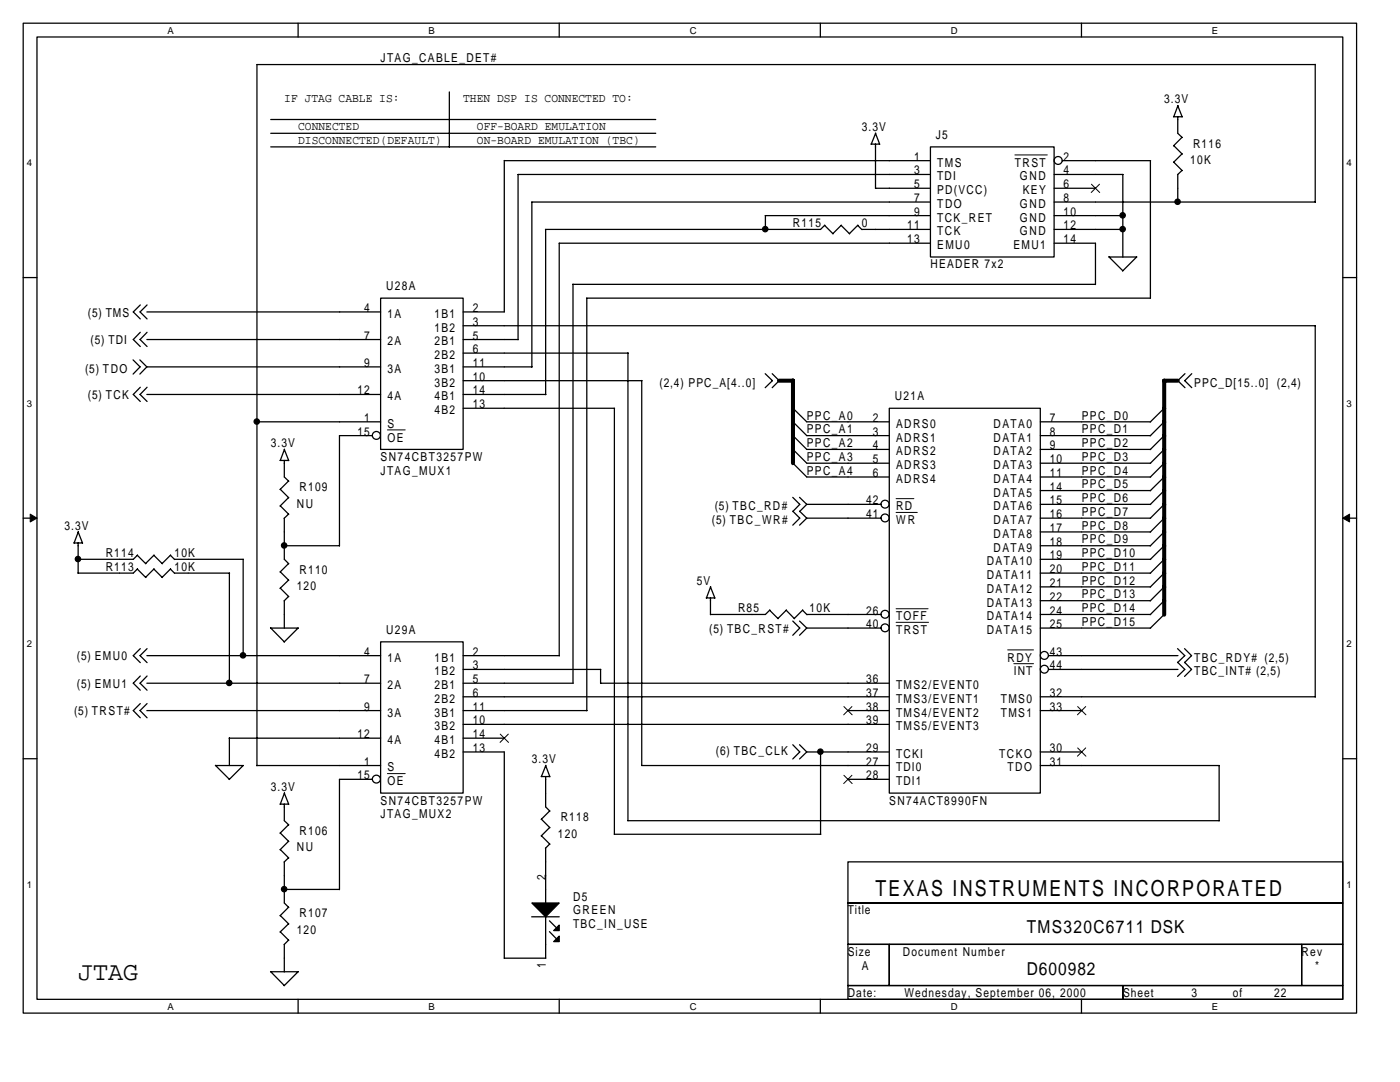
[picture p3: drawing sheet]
<svg xmlns="http://www.w3.org/2000/svg" width="279mm" height="216mm" viewBox="0 0 279 216" stroke-linecap="round" stroke-linejoin="round" font-family="sans-serif">
<path d="M4.6 4.6h266.1v197.6h-266.1zM7.4 7.4h260.6v192h-260.6z" fill="none" stroke="#000" stroke-width=".25"/>
<g fill="#fff">
<path d="M33.4 4.9h1.3v2.2h-1.3z"/>
<path d="M33.4 199.7h1.3v2.2h-1.3z"/>
</g>
<path d="M59.5 4.6v2.8M59.5 199.4v2.8" fill="none" stroke="#000" stroke-width=".25"/>
<g fill="#fff">
<path d="M85.5 4.9h1.3v2.2h-1.3z"/>
<path d="M85.5 199.7h1.3v2.2h-1.3z"/>
</g>
<path d="M111.6 4.6v2.8M111.6 199.4v2.8" fill="none" stroke="#000" stroke-width=".25"/>
<g fill="#fff">
<path d="M137.6 4.9h1.4v2.2h-1.4z"/>
<path d="M137.6 199.7h1.4v2.2h-1.4z"/>
</g>
<path d="M163.7 4.6v2.8M163.7 199.4v2.8" fill="none" stroke="#000" stroke-width=".25"/>
<g fill="#fff">
<path d="M189.8 4.9h1.3v2.2h-1.3z"/>
<path d="M189.8 199.7h1.3v2.2h-1.3z"/>
</g>
<path d="M215.8 4.6v2.8M215.8 199.4v2.8" fill="none" stroke="#000" stroke-width=".25"/>
<g fill="#fff">
<path d="M241.9 4.9h1.3v2.2h-1.3z"/>
<path d="M241.9 199.7h1.3v2.2h-1.3z"/>
<path d="M5.3 31.4h1.1v2.2h-1.1z"/>
<path d="M268.7 31.4h1.1v2.2h-1.1z"/>
<path d="M5.3 79.4h1.1v2.2h-1.1z"/>
<path d="M268.7 79.4h1.1v2.2h-1.1z"/>
</g>
<path d="M4.6 55.4h2.8M268 55.4h2.7" fill="none" stroke="#000" stroke-width=".25"/>
<g fill="#fff">
<path d="M5.3 127.4h1.1v2.2h-1.1z"/>
<path d="M268.7 127.4h1.1v2.2h-1.1z"/>
</g>
<path d="M4.6 103.4h2.8M268 103.4h2.7" fill="none" stroke="#000" stroke-width=".25"/>
<g fill="#000" stroke="#000" stroke-width=".2">
<path d="M6 102.6l1.4 .8-1.4 .8z" fill-rule="evenodd"/>
<path d="M268 103.4l1.3-.8v1.6z" fill-rule="evenodd"/>
</g>
<g fill="#fff">
<path d="M5.3 175.4h1.1v2.2h-1.1z"/>
<path d="M268.7 175.4h1.1v2.2h-1.1z"/>
</g>
<g fill="none" stroke="#000" stroke-width=".25">
<path d="M51.2 12.9h211.3M51.3 12.9v139.9M89.7 18.3v11.1M262.5 12.8v27.5M54 23.8h76.9M54 26.6h76.9M54 29.3h76.9M100.6 32v30.2h-8.2M100.6 32.1h85.1M173.8 28.8h1.7M174.7 28.8v8.8M174.7 26.6l.9 2.2"/>
<path d="M174.7 37.6h11M174.8 26.6l-.9 2.2M185.7 29.3h24.7v22h-24.7zM185.7 34.8h-82.3v33M210.4 34.8h13.7M210.4 37.6h8.2M212 32.1h17.6v27.4M224.1 34.8v16.5M234.2 23.3h1.7M234.2 29.1l1.7 1.6M234.2 32.4l1.7 1.7M235 23.3v3.3l.9 .8"/>
<path d="M235 34.8v5.6M235 21.1l.9 2.2M235.1 21.1l-.9 2.2M235.9 27.4l-1.7 1.7M235.9 30.7l-1.7 1.7M235.9 34l-.9 .9M76 59.5h16.4v30.2h-16.4zM108.9 45.8v33l-16.5-.1M114.3 56.7h104.3M114.4 56.7v79.6M117.1 59.5h112.5M117.1 59.5v82.3"/>
<path d="M152.7 43h33M152.8 43v2.8M164.6 45l1.7 1.7M164.6 44.9l-.8 .9h-54.9M166.2 46.6l1.7-1.7 1.7 1.8M171.2 45l.8 .8M171.2 44.9l-1.7 1.7M172 45.8h13.7M185.7 40.3h-79.6v33M185.7 48.5h-74.1v82.4M210.4 45.8h13.7M210.4 40.3h52.1"/>
<path d="M210.4 43h13.7M210.4 48.5h8.2v8.3M221.3 51.2l2.8 2.8M221.3 51.3h5.6M226.8 51.3l-2.8 2.8M26.6 71.8l1.4 1.4-1.4 1.4M27.9 71.8l1.4 1.4M28 77.3l-1.4 1.4 1.4 1.4M28 60.8l-1.4 1.4 1.4 1.4M28 66.3l-1.4 1.4 1.4 1.4M29.3 73.2l-1.4 1.4M29.3 62.2h46.7"/>
<path d="M29.3 67.7h46.7M29.3 73.2h46.7M29.3 78.7h46.7M29.4 77.3l-1.4 1.4 1.4 1.4M29.4 60.8l-1.4 1.4 1.4 1.4M29.4 66.3l-1.4 1.4 1.4 1.4M92.4 67.7h11M92.4 73.2h13.8M92.4 65h170.1M92.4 70.5h33M92.4 76h35.7M125.3 70.4v93.4"/>
<path d="M128.1 75.9v76.9h49.4M152.7 74.6l1.4 1.4-1.4 1.4M154.1 74.6l1.4 1.4-1.4 1.4M236.5 74.6l-1.5 1.4 1.5 1.4M237.8 74.6l-1.4 1.4 1.4 1.4M262.5 65v74.1M51.3 84.2h24.7M55.9 91.9h1.7M55.9 97.6l1.7 1.7M56.7 91.9v3.3l.9 .8M56.7 89.7l.9 2.2M56.8 89.6l-.9 2.3"/>
<path d="M57.6 96l-1.7 1.7M57.6 99.3l-1.7 1.7M74.3 86.9h-6.6v22h-11M92.4 81.5h30.3M122.6 81.5v85h41.2M158.2 99.2l1.4 1.4-1.4 1.5M158.2 81.4l2.8 2.8h16.5M158.2 84.1l2.8 2.8h16.5M158.2 86.9l2.8 2.8h16.5M158.2 89.6l2.8 2.8h16.5M158.2 92.4l2.8 2.8h16.5M159.6 99.2l1.4 1.4"/>
<path d="M177.5 81.5h30.1v76.8h-30.1zM207.6 84.2h22M207.6 86.9h22M207.6 89.7h22M207.6 92.4h22M207.6 95.2h22M207.6 97.9h22M232.3 81.5l-2.8 2.7M232.3 84.2l-2.8 2.8M232.3 89.7l-2.8 2.8M232.3 86.9l-2.8 2.8M232.3 92.4l-2.8 2.8"/>
<path d="M232.3 97.9l-2.8 2.8M232.3 95.2l-2.8 2.7M15.6 108.3v6.1M16.4 108.3h-1.7l.9-2.2 .9 2.3M27.4 110.8l1.7 1.7M27.4 113.6l1.7 1.6M27.4 110.8l-.8 .8h-11M27.4 113.5l-.8 .9h-11M30.7 110.8l1.7 1.7M30.7 113.6l1.7 1.6M30.7 110.8l-1.6 1.7M30.7 113.5l-1.6 1.7"/>
<path d="M34 110.8l.9 .8M34 113.6l.9 .8M34.1 110.8l-1.7 1.7M34.1 113.5l-1.7 1.7M34.8 111.6h13.8l-.1 19.3M34.8 114.4h11M45.8 114.4v22M55.9 100.9l1.7 1.7M55.9 114.1l1.7 1.7M55.9 117.4l1.7 1.7M56.7 103.4v8.2l.9 .9M56.7 119.9v5.5"/>
<path d="M57.6 102.6l-.9 .8M57.6 112.5l-1.7 1.6M57.6 115.8l-1.7 1.6M57.6 119l-.9 .9M140.9 119.3h1.7M141.8 119.3v3.4M141.8 117.1l.9 2.3M141.8 117.1l-.8 2.2M158.2 102l1.4 1.4-1.4 1.4M159.6 102l1.4 1.4M161 100.6l-1.4 1.5M161 103.4l-1.4 1.4"/>
<path d="M161 100.6h14.8M161 103.4h14.8M207.6 111.6h22M207.6 100.6h22M207.6 103.4h22M207.6 106.1h22M207.6 108.9h22M207.6 114.4h22M207.6 117.1h22M207.6 119.9h22M232.3 111.6l-2.8 2.8M232.3 117.1l-2.8 2.8"/>
<path d="M232.3 114.4l-2.8 2.8M232.3 108.9l-2.8 2.7M232.3 119.9l-2.8 2.8M232.3 106.1l-2.8 2.8M232.3 100.6l-2.8 2.8M232.3 103.4l-2.8 2.8M28 134.9l-1.4 1.4 1.4 1.4M28 129.4l-1.4 1.4 1.4 1.4M29.3 130.8h46.7M29.3 136.3h46.7M29.4 134.9l-1.4 1.4 1.4 1.4M29.4 129.4l-1.4 1.4 1.4 1.4"/>
<path d="M54 125.3l2.7 2.8M54 125.3h5.5M59.5 125.3l-2.8 2.8M76 128.1h16.4v30.2h-16.4zM92.4 130.8h19.2M92.4 136.3h22M92.4 133.6h27.5M92.4 139h85.1M119.9 136.3h57.6M119.9 133.6v2.8M153.6 121.8l1.7 1.7M153.6 121.7l-.8 .9h-11"/>
<path d="M156.9 121.8l1.7 1.7M156.9 121.7l-1.6 1.7M158.2 123.9l1.4 1.4-1.4 1.5M159.6 123.9l1.4 1.4M160.2 121.8l.9 .9M160.2 121.7l-1.7 1.7M161 125.3l-1.4 1.5M161 125.3h14.8M161 122.6h14.8M207.6 125.3h22M207.6 139h54.9M207.6 122.6h22"/>
<path d="M209.3 130.8h25.8M209.3 133.6h25.8M232.3 122.6l-2.8 2.8M235 129.4l1.4 1.4-1.4 1.4M235 132.1l1.4 1.5-1.4 1.4M236.4 129.4l1.4 1.4-1.4 1.4M236.4 132.1l1.4 1.5-1.4 1.4M4.6 151.4h2.8M28 140.4l-1.4 1.4 1.4 1.4M29.3 141.8h46.7M29.4 140.4l-1.4 1.4 1.4 1.4M43 152.7l2.8 2.8"/>
<path d="M43 152.8h5.6l-2.9 2.7M45.7 147.3h30.3M45.8 147.2v5.6M51.2 152.8h24.8M56.7 158.3l.9 2.2M56.8 158.2l-.9 2.3M74.3 155.5h-6.6v22M92.4 141.8h24.8M92.4 147.3h8.2M92.4 144.5h85.1M92.4 150h8.2v41.2M108 155h1.7"/>
<path d="M108.9 155v6l.8 .9M108.9 152.8l.8 2.2M108.9 152.7l-.9 2.3M158.2 148.6l1.4 1.4-1.4 1.4M159.6 148.6l1.4 1.4M161 150l-1.4 1.4M161 150h16.5M163.8 150v16.5M169.2 141.8h8.3M169.2 155.5h8.3M207.6 152.8h35.7v11M207.6 141.8h8.3"/>
<path d="M207.6 150h8.3M268 151.4h2.7M55.9 160.5h1.7M55.9 166.2l1.7 1.7M55.9 169.5l1.7 1.7M56.7 177.5h11M56.7 160.5v3.3l.9 .8M56.7 172v8.2l.9 .9M57.6 164.6l-1.7 1.7M57.6 167.9l-1.7 1.7M57.6 171.2l-.9 .8M108 163.5l1.7 1.7"/>
<path d="M108 166.8l1.7 1.7M108.9 169.2v11M109.7 161.8l-1.7 1.7M109.7 165.1l-1.7 1.7M109.7 168.4l-.8 .9M125.3 163.8h118M169.2 172h98.8v8.2h-98.8zM54 193.9l2.7 2.8M54 193.9h5.5M55.9 182.7l1.7 1.7M55.9 185.9l1.7 1.7M56.7 188.4v5.5"/>
<path d="M57.6 181l-1.7 1.7M57.6 184.3l-1.7 1.7M57.6 187.6l-.9 .9M59.5 193.9l-2.8 2.8M106.1 182.9h5.5M108.9 182.9v8.3h-8.3M109.7 183.7l1.4 1.4M109.7 185.9l1.4 1.4M169.2 188.4h8.3v8.3h-8.3zM169.2 196.7h54.9v2.7h-54.9zM169.2 180.2h98.8v8.2h-98.8zM177.5 188.4h82.3v8.3h-82.3z"/>
<path d="M224.1 196.7h43.9v2.7h-43.9zM259.8 188.4h8.2v8.3h-8.2z"/>
<circle cx="211.2" cy="32" r=".8"/>
<circle cx="75.1" cy="86.9" r=".8"/>
<circle cx="176.6" cy="100.6" r=".8"/>
<circle cx="176.6" cy="103.4" r=".8"/>
<circle cx="176.6" cy="125.3" r=".8"/>
<circle cx="176.6" cy="122.6" r=".8"/>
<circle cx="208.4" cy="130.8" r=".8"/>
<circle cx="208.4" cy="133.5" r=".8"/>
<circle cx="75.1" cy="155.5" r=".8"/>
</g>
<g fill="none" stroke="#000" stroke-width=".2">
<path d="M202.5 30.9h6.5M217.8 36.8l1.7 1.6M219.4 36.8l-1.6 1.6M77.3 85.8h3.6M178.8 99.5h3.6M178.8 102.2h4.3M178.8 121.5h6.4M178.8 124.2h6.5M201.1 129.7h5.2M202.3 132.4h4M77.3 154.4h3.6M99.8 146.5l1.7 1.6"/>
<path d="M101.4 146.5l-1.6 1.6M168.4 141l1.7 1.6M168.4 154.7l1.7 1.7M170 141l-1.6 1.6M170 154.7l-1.6 1.7M215.1 149.2l1.6 1.7M215.1 141l1.6 1.6M216.7 149.2l-1.7 1.7M216.7 141l-1.7 1.6"/>
</g>
<g fill="#000" stroke="#000" stroke-width=".25">
<path d="M106.1 180.2h5.5l-2.7 2.7z" fill-rule="evenodd"/>
<path d="M111.6 184.6v1.1h-1.1z" fill-rule="evenodd"/>
<path d="M110.5 187.9l1.1-1.1v1.1z" fill-rule="evenodd"/>
<circle cx="152.7" cy="45.7" r=".53"/>
<circle cx="224" cy="43" r=".53"/>
<circle cx="224" cy="45.7" r=".53"/>
<circle cx="235" cy="40.3" r=".53"/>
<circle cx="51.2" cy="84.1" r=".53"/>
<circle cx="15.6" cy="111.5" r=".53"/>
<circle cx="56.7" cy="108.8" r=".53"/>
<circle cx="45.7" cy="136.3" r=".53"/>
<circle cx="48.5" cy="130.8" r=".53"/>
<circle cx="163.7" cy="150" r=".53"/>
<circle cx="56.7" cy="177.4" r=".53"/>
</g>
<path d="M155.5 76h2.8v16.4M232.3 76h2.7M232.3 76v46.7" fill="none" stroke="#000" stroke-width=".8"/>
<text font-size="5.2" x="15.6" y="195.5">JTAG</text>
<text font-size="4.4" x="174.7" y="178.8">TEXAS INSTRUMENTS INCORPORATED</text>
<g font-size="3.6">
<text x="204.9" y="186.3">TMS320C6711 DSK</text>
<text x="204.9" y="194.5">D600982</text>
</g>
<g font-size="2.5">
<text x="76" y="12.4">JTAG_CABLE_DET#</text>
<text x="56.7" y="20.4">IF JTAG CABLE IS:</text>
<text x="92.4" y="20.4">THEN DSP IS CONNECTED TO:</text>
<text x="232.3" y="20.6">3.3V</text>
<text x="59.5" y="25.9">CONNECTED</text>
<text x="59.5" y="28.6">DISCONNECTED(DEFAULT)</text>
<text x="95.2" y="28.6">ON-BOARD EMULATION (TBC)</text>
<text x="95.2" y="25.9">OFF-BOARD EMULATION</text>
<text x="172" y="26.1">3.3V</text>
<text x="186.8" y="27.8">J5</text>
<text x="238.1" y="29.4">R116</text>
<text x="182.4" y="32.1">1</text>
<text x="182.4" y="34.8">3</text>
<text x="187" y="33.3">TMS</text>
<text x="202.5" y="33.3">TRST</text>
<text x="212.3" y="32.1">2</text>
<text x="212.3" y="34.8">4</text>
<text x="237.5" y="32.7">10K</text>
<text x="182.4" y="37.6">5</text>
<text x="182.4" y="40.3">7</text>
<text x="187" y="36">TDI</text>
<text x="187" y="38.8">PD(VCC)</text>
<text x="187" y="41.5">TDO</text>
<text x="203.6" y="36">GND</text>
<text x="203.6" y="41.5">GND</text>
<text x="204.1" y="38.8">KEY</text>
<text x="212.3" y="40.3">8</text>
<text x="212.3" y="37.6">6</text>
<text x="158.3" y="45.3">R115</text>
<text x="172" y="45.3">0</text>
<text x="181.1" y="45.8">11</text>
<text x="182.4" y="43">9</text>
<text x="187" y="44.2">TCK_RET</text>
<text x="187" y="47">TCK</text>
<text x="203.6" y="44.2">GND</text>
<text x="203.6" y="47">GND</text>
<text x="212.3" y="43">10</text>
<text x="212.3" y="45.8">12</text>
<text x="181.1" y="48.5">13</text>
<text x="185.7" y="53.6">HEADER 7x2</text>
<text x="187" y="49.7">EMU0</text>
<text x="202.2" y="49.7">EMU1</text>
<text x="212.3" y="48.5">14</text>
<text x="77.1" y="57.9">U28A</text>
<text x="17.5" y="63.2">(5) TMS</text>
<text x="72.7" y="62.2">4</text>
<text x="77.3" y="63.4">1A</text>
<text x="86.7" y="63.4">1B1</text>
<text x="94.3" y="62.2">2</text>
<text x="94.3" y="65">3</text>
<text x="18.1" y="68.6">(5) TDI</text>
<text x="72.7" y="67.8">7</text>
<text x="77.3" y="68.9">2A</text>
<text x="86.7" y="66.2">1B2</text>
<text x="86.7" y="68.9">2B1</text>
<text x="86.7" y="71.6">2B2</text>
<text x="94.3" y="67.8">5</text>
<text x="94.3" y="70.5">6</text>
<text x="17" y="74.4">(5) TDO</text>
<text x="72.7" y="73.2">9</text>
<text x="77.3" y="74.4">3A</text>
<text x="86.7" y="74.4">3B1</text>
<text x="86.7" y="77.2">3B2</text>
<text x="94.3" y="73.2">11</text>
<text x="94.3" y="76">10</text>
<text x="131.6" y="77.2">(2,4) PPC_A[4..0]</text>
<text x="238.4" y="77.2">PPC_D[15..0] (2,4)</text>
<text x="17.5" y="79.6">(5) TCK</text>
<text x="71.3" y="78.7">12</text>
<text x="77.3" y="79.9">4A</text>
<text x="86.7" y="79.9">4B1</text>
<text x="86.7" y="82.7">4B2</text>
<text x="94.3" y="78.7">14</text>
<text x="94.3" y="81.5">13</text>
<text x="161" y="83.8">PPC_A0</text>
<text x="178.6" y="79.9">U21A</text>
<text x="215.9" y="83.8">PPC_D0</text>
<text x="54" y="89.2">3.3V</text>
<text x="71.3" y="86.9">15</text>
<text x="72.7" y="84.2">1</text>
<text x="77.3" y="85.4">S</text>
<text x="77.3" y="88.1">OE</text>
<text x="161" y="86.5">PPC_A1</text>
<text x="161" y="89.2">PPC_A2</text>
<text x="174.2" y="84.2">2</text>
<text x="174.2" y="86.9">3</text>
<text x="174.2" y="89.7">4</text>
<text x="178.8" y="85.4">ADRS0</text>
<text x="178.8" y="88.1">ADRS1</text>
<text x="198.3" y="85.4">DATA0</text>
<text x="198.3" y="88.1">DATA1</text>
<text x="209.5" y="84.2">7</text>
<text x="209.5" y="86.9">8</text>
<text x="209.5" y="89.7">9</text>
<text x="215.9" y="89.2">PPC_D2</text>
<text x="215.9" y="86.5">PPC_D1</text>
<text x="76" y="92">SN74CBT3257PW</text>
<text x="76" y="94.7">JTAG_MUX1</text>
<text x="161" y="92">PPC_A3</text>
<text x="161" y="94.7">PPC_A4</text>
<text x="174.2" y="92.4">5</text>
<text x="174.2" y="95.2">6</text>
<text x="178.8" y="90.9">ADRS2</text>
<text x="178.8" y="93.6">ADRS3</text>
<text x="198.3" y="90.9">DATA2</text>
<text x="198.3" y="93.6">DATA3</text>
<text x="209.5" y="92.4">10</text>
<text x="209.5" y="95.2">11</text>
<text x="215.9" y="94.7">PPC_D4</text>
<text x="215.9" y="92">PPC_D3</text>
<text x="59.2" y="101.3">NU</text>
<text x="59.8" y="98">R109</text>
<text x="142.6" y="101.8">(5) TBC_RD#</text>
<text x="172.9" y="100.6">42</text>
<text x="178.8" y="96.4">ADRS4</text>
<text x="178.8" y="101.8">RD</text>
<text x="198.3" y="96.4">DATA4</text>
<text x="198.3" y="99.1">DATA5</text>
<text x="198.3" y="101.8">DATA6</text>
<text x="209.5" y="97.9">14</text>
<text x="209.5" y="100.6">15</text>
<text x="215.9" y="100.2">PPC_D6</text>
<text x="215.9" y="97.5">PPC_D5</text>
<text x="12.9" y="105.7">3.3V</text>
<text x="142.1" y="104.6">(5) TBC_WR#</text>
<text x="172.9" y="103.4">41</text>
<text x="178.8" y="104.6">W R</text>
<text x="198.3" y="104.6">DATA7</text>
<text x="198.3" y="107.3">DATA8</text>
<text x="209.5" y="103.4">16</text>
<text x="209.5" y="106.1">17</text>
<text x="215.9" y="105.7">PPC_D8</text>
<text x="215.9" y="102.9">PPC_D7</text>
<text x="21.1" y="111.2">R114</text>
<text x="21.1" y="113.9">R113</text>
<text x="34.8" y="111.2">10K</text>
<text x="34.8" y="113.9">10K</text>
<text x="196.9" y="112.8">DATA10</text>
<text x="198.3" y="110.1">DATA9</text>
<text x="209.5" y="108.9">18</text>
<text x="209.5" y="111.6">19</text>
<text x="215.9" y="111.2">PPC_D10</text>
<text x="215.9" y="113.9">PPC_D11</text>
<text x="215.9" y="108.4">PPC_D9</text>
<text x="59.2" y="117.7">120</text>
<text x="59.8" y="114.4">R110</text>
<text x="139" y="116.6">5V</text>
<text x="196.9" y="115.5">DATA11</text>
<text x="196.9" y="118.3">DATA12</text>
<text x="209.5" y="114.4">20</text>
<text x="209.5" y="117.1">21</text>
<text x="209.5" y="119.9">22</text>
<text x="215.9" y="119.4">PPC_D13</text>
<text x="215.9" y="116.6">PPC_D12</text>
<text x="147.3" y="122.2">R85</text>
<text x="161.6" y="122.2">10K</text>
<text x="172.9" y="122.6">26</text>
<text x="172.9" y="125.3">40</text>
<text x="178.8" y="123.8">TOFF</text>
<text x="196.9" y="121.1">DATA13</text>
<text x="196.9" y="123.8">DATA14</text>
<text x="209.5" y="122.6">24</text>
<text x="209.5" y="125.3">25</text>
<text x="215.9" y="122.2">PPC_D14</text>
<text x="215.9" y="124.9">PPC_D15</text>
<text x="15.3" y="131.8">(5) EMU0</text>
<text x="72.7" y="130.8">4</text>
<text x="77.1" y="126.5">U29A</text>
<text x="94.3" y="130.8">2</text>
<text x="141.5" y="126.3">(5) TBC_RST#</text>
<text x="178.8" y="126.5">TRST</text>
<text x="196.9" y="126.5">DATA15</text>
<text x="209.5" y="130.8">43</text>
<text x="15.3" y="137.2">(5) EMU1</text>
<text x="72.7" y="136.3">7</text>
<text x="77.3" y="132">1A</text>
<text x="77.3" y="137.5">2A</text>
<text x="86.7" y="132">1B1</text>
<text x="86.7" y="134.8">1B2</text>
<text x="86.7" y="137.5">2B1</text>
<text x="94.3" y="133.6">3</text>
<text x="94.3" y="136.3">5</text>
<text x="172.9" y="136.3">36</text>
<text x="178.8" y="137.5">TMS2/EVENT0</text>
<text x="201.1" y="132">RDY</text>
<text x="202.3" y="134.8">INT</text>
<text x="209.5" y="133.6">44</text>
<text x="238.4" y="132">TBC_RDY# (2,5)</text>
<text x="238.4" y="134.8">TBC_INT# (2,5)</text>
<text x="14.8" y="142.7">(5) TRST#</text>
<text x="72.7" y="141.8">9</text>
<text x="77.3" y="143">3A</text>
<text x="86.7" y="140.2">2B2</text>
<text x="86.7" y="143">3B1</text>
<text x="94.3" y="139">6</text>
<text x="94.3" y="141.8">11</text>
<text x="172.9" y="139">37</text>
<text x="172.9" y="141.8">38</text>
<text x="178.8" y="140.2">TMS3/EVENT1</text>
<text x="178.8" y="143">TMS4/EVENT2</text>
<text x="199.7" y="143">TMS1</text>
<text x="199.7" y="140.2">TMS0</text>
<text x="209.5" y="141.8">33</text>
<text x="209.5" y="139">32</text>
<text x="71.3" y="147.3">12</text>
<text x="77.3" y="148.5">4A</text>
<text x="86.7" y="145.7">3B2</text>
<text x="86.7" y="148.5">4B1</text>
<text x="94.3" y="144.5">10</text>
<text x="94.3" y="147.3">14</text>
<text x="172.9" y="144.5">39</text>
<text x="178.8" y="145.7">TMS5/EVENT3</text>
<text x="71.3" y="155.5">15</text>
<text x="72.7" y="152.8">1</text>
<text x="77.3" y="153.9">S</text>
<text x="86.7" y="151.2">4B2</text>
<text x="94.3" y="150">13</text>
<text x="106.1" y="152.3">3.3V</text>
<text x="142.9" y="150.7">(6) TBC_CLK</text>
<text x="172.9" y="152.8">27</text>
<text x="172.9" y="155.5">28</text>
<text x="172.9" y="150">29</text>
<text x="178.8" y="153.9">TDI0</text>
<text x="178.8" y="151.2">TCKI</text>
<text x="199.4" y="151.2">TCKO</text>
<text x="201.1" y="153.9">TDO</text>
<text x="209.5" y="152.8">31</text>
<text x="209.5" y="150">30</text>
<text x="54" y="157.8">3.3V</text>
<text x="76" y="160.5">SN74CBT3257PW</text>
<text x="77.3" y="156.7">OE</text>
<text x="177.5" y="160.5">SN74ACT8990FN</text>
<text x="178.8" y="156.7">TDI1</text>
<text x="59.8" y="166.6">R106</text>
<text x="76" y="163.3">JTAG_MUX2</text>
<text x="111.4" y="167.2">120</text>
<text x="111.9" y="163.8">R118</text>
<text x="59.2" y="169.9">NU</text>
<text x="108.9" y="175.6" transform="rotate(-90 108.9 175.6)">2</text>
<text x="114.4" y="179.8">D5</text>
<text x="59.8" y="183">R107</text>
<text x="114.4" y="182.5">GREEN</text>
<text x="114.4" y="185.2">TBC_IN_USE</text>
<text x="169.2" y="182.5">Title</text>
<text x="59.2" y="186.3">120</text>
<text x="169.2" y="190.7">Size</text>
<text x="180.2" y="190.7">Document Number</text>
<text x="259.8" y="190.7">Rev</text>
<text x="108.9" y="193.1" transform="rotate(-90 108.9 193.1)">1</text>
<text x="172" y="193.5">A</text>
<text x="262.5" y="193.5">*</text>
<text x="169.2" y="198.9">Date:</text>
<text x="180.5" y="198.9">Wednesday, September 06, 2000</text>
<text x="224.1" y="198.9">Sheet</text>
<text x="237.8" y="198.9">3</text>
<text x="246.1" y="198.9">of</text>
<text x="254.3" y="198.9">22</text>
</g>
<g font-size="1.9">
<text x="33.4" y="6.7">A</text>
<text x="85.5" y="6.7">B</text>
<text x="137.6" y="6.7">C</text>
<text x="189.8" y="6.7">D</text>
<text x="241.9" y="6.7">E</text>
<text x="5.3" y="33.2">4</text>
<text x="268.7" y="33.2">4</text>
<text x="5.3" y="81.2">3</text>
<text x="268.7" y="81.2">3</text>
<text x="5.3" y="129.2">2</text>
<text x="268.7" y="129.2">2</text>
<text x="5.3" y="177.2">1</text>
<text x="268.7" y="177.2">1</text>
<text x="33.4" y="201.5">A</text>
<text x="85.5" y="201.5">B</text>
<text x="137.6" y="201.5">C</text>
<text x="189.8" y="201.5">D</text>
<text x="241.9" y="201.5">E</text>
</g>
</svg>
